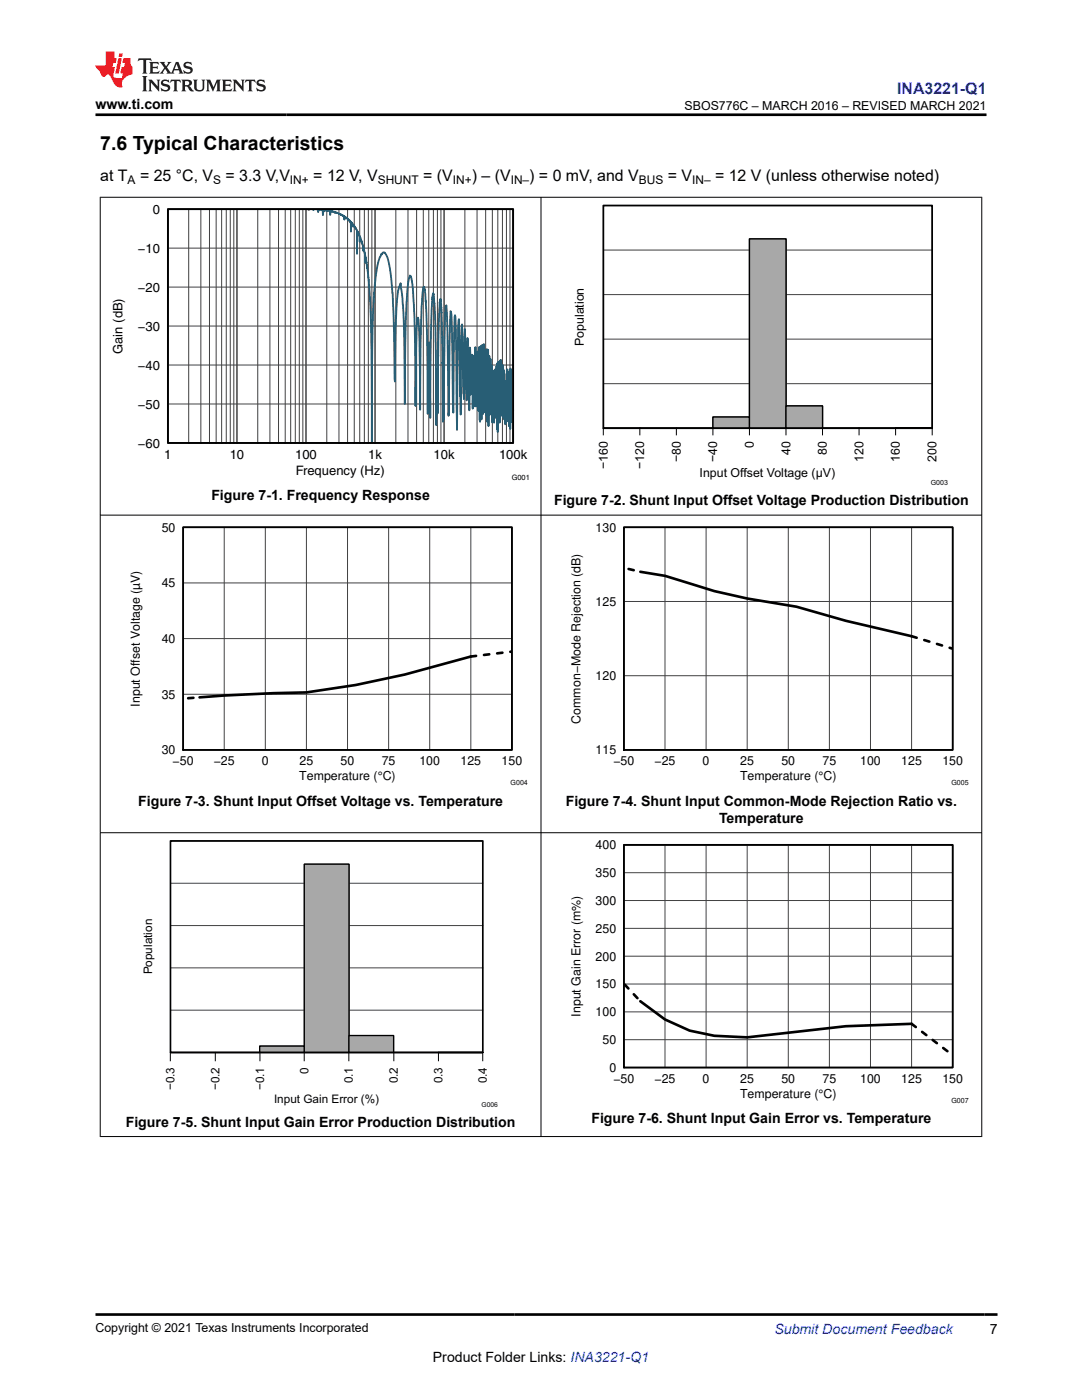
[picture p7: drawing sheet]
<svg xmlns="http://www.w3.org/2000/svg" width="216mm" height="279mm" viewBox="0 0 216 279" stroke-linecap="round" stroke-linejoin="round" font-family="sans-serif">
<path d="M33.5 41.7h68.9v46.7h-68.9z" fill="none" stroke="#000" stroke-width=".28"/>
<g fill="none" stroke="#414141" stroke-width=".2">
<path d="M33.5 41.7h68.9v46.7h-68.9zM33.5 57.3h68.9M33.5 49.5h68.9M37.7 41.7v46.7M40.1 41.7v46.7M41.8 41.7v46.7M43.1 41.7v46.7M44.2 41.7v46.7M45.1 41.7v46.7M45.9 41.7v46.7M46.7 41.7v46.7M47.3 41.7v46.7"/>
<path d="M51.4 41.7v46.7M53.9 41.7v46.7M55.6 41.7v46.7M56.9 41.7v46.7M58 41.7v46.7M58.9 41.7v46.7M59.7 41.7v46.7M60.4 41.7v46.7M61.1 41.7v46.7M65.2 41.7v46.7M67.6 41.7v46.7M69.4 41.7v46.7"/>
<path d="M70.7 41.7v46.7M71.8 41.7v46.7M72.7 41.7v46.7M73.5 41.7v46.7M74.2 41.7v46.7M74.8 41.7v46.7M79 41.7v46.7M81.4 41.7v46.7M83.1 41.7v46.7M84.5 41.7v46.7M85.6 41.7v46.7M86.5 41.7v46.7"/>
<path d="M87.3 41.7v46.7M88 41.7v46.7M88.6 41.7v46.7M92.8 41.7v46.7M95.2 41.7v46.7M96.9 41.7v46.7M98.2 41.7v46.7M99.3 41.7v46.7M100.3 41.7v46.7M101.1 41.7v46.7M101.8 41.7v46.7M33.5 72.8h68.9"/>
<path d="M33.5 65.1h68.9M33.5 80.6h68.9"/>
</g>
<path d="M61.1 41.7h.1M61.4 41.7h.1M61.5 41.7l.1 .2 .2-.2M62.4 41.7l.1 .2 .2-.2M63 41.7l.4 .1 .1 .5 .1-.5h.8v1.1l.1-.9 .1 .2v-.3l.2 .2 .1-.2h.3l.1 .2v-.1l.1 .1 .2-.1 .2 .1 .1 .8 .1-.8 .1 .1 .1-.1 .5 .2 .1 .2v-.2l.5 .2 .3 .3 .1-.2 .3 .3 .1-.1 .1 .2 .5 .1v.7l.1-.6 .6 .6v-.1l.1 .3v-.2l.2 .1 .1 .3v-.1l.2 .2v1.9l.1-1.8 .4 .4v.5v-.4l.7 1.1v4.7l.1-4.6 .5 1v1.2v-1.1l.4 1.4v-.2l.3 .8v.9v-.8l.1 .8v-.3l.3 1.2v1.4v-1.1l.6 3.5 .4 6.3 .3 11v16.3" fill="none" stroke="#285b75" stroke-width=".37"/>
<path d="M102.4 81.8v1.8l-.1-8v8.4l-.1-8.4v8.6l-.2-10.3-.1 10.3v-10.7l-.1 12.1-.1-11.7v10.8l-.1-10.3v.5v10.1l-.1-10.8-.1 9.8v-9.1l-.1 7.8-.1-9-.1 9.2v-8.4v9.7l-.1-6.8v3.3l-.1-3.4v4.1v-4.6l-.1 7.9v-7.6v3.9l-.1-4.9-.1 7.6v-9.7l-.1 9.1-.1-9.5v9.7v-.3l-.1 .1v-10.3l-.1 10.2-.1-10.2-.1 9.7-.1-10.7v10.7l-.1-10.6-.1 12.4-.1-11.8v-.1l-.1 8.6-.1-8.8-.1 14v-13.8l-.1 13.2-.1-12.5-.1 10.3-.2-9.7v9.6l-.2-8.4v9.4l-.1-8.3-.1 6.5-.1-8.6v.2v10.2l-.2-11.4-.2 7.8v-9.1l-.1 11.1v-4.6l-.1 3.5-.1-10.6-.1 14-.1-15.2-.2 14.4-.1-14.5-.1 13.2-.1-12.7-.1-.4-.1 12.4-.2-13.5-.1 13.9-.2-13.8-.1 14.9-.2-14.7v.3l-.1 14.9-.2-14.9-.1 12.7-.2-11.9-.2 10.9-.1-6v6.1l-.1-11.8-.2 9.4-.1-6v8.4l-.1-10-.1 .2-.1 10.3-.1-10.8-.1 6.8v1.1l-.1-6.2-.1 6.2-.1-9.3-.2 12.5v-7.7l-.1-1.2-.1 4.7-.1-10.2-.2 12.4v-5.9l-.2 3.6-.1-11.9-.2 14-.1-1.2-.3-13.8-.3 18-.3-19-.2 5.5-.2 16.6-.2-20.2-.2-2.7a251.6 251.6 0 0 0-.3 19.5l-.3-16.5-.1-3.1-.2-.7-.4 20.9a395.2 395.2 0 0 0-.4-22.1l-.3 1.4-.1 3.6-.1 16.7v-.6l-.1 1.7-.1-4.8v5.3l-.1-16.9-.4-7.6-.2 2-.2 6.3-.2 14.5-.1-8.8-.1 11.2-.2-20.4-.4-5.9-.2 1.1-.3 5.5-.2 18.2-.1-12.9-.1-2.2-.2 4v10.3l-.3-18.9-.2-5.1-.3-1.4-.1 .3-.2 .9-.3 5.1-.2 18.3-.1-13.7-.3-4.7-.1 .5-.1-.2-.1 3.1-.2 14.2-.1-13.7-.2-6.8a20.3 20.3 0 0 0-.6-5.3l-.1-.1v.1l-.1-.2-.2 .5a51.7 51.7 0 0 0-.6 9.2l-.2 15.9-.2-17-.3-3.9-.4-3.2v.7l-.1 .1v-.3l-.4 1-.3 3.5-.3 14.6-.3-12.8-.2-4.8a23 23 0 0 0-1.2-7.5 .54 .54 0 0 0-.7-.6l-.6 .8-.5 1.9-.7 6.4-.3 9.2-.1 19.7" fill="none" stroke="#285e75" stroke-width=".37"/>
<path d="M33.5 41.7h68.9v46.7h-68.9z" fill="none" stroke="#000" stroke-width=".37"/>
<path d="M120.4 85.5h21.9" fill="none" stroke="#a8a8a8" stroke-width=".2"/>
<path d="M120.4 85.5h7.3zM127.7 85.5h7.3zM135 85.5h7.3z" fill="none" stroke="#000" stroke-width=".26"/>
<path d="M142.3 83.2h7.2v2.3h-7.2z" fill="#a8a8a8"/>
<path d="M142.3 83.2h7.2v2.3h-7.2z" fill="none" stroke="#000" stroke-width=".26"/>
<path d="M149.5 47.7h7.3v37.8h-7.3z" fill="#a8a8a8"/>
<path d="M149.5 47.7h7.3v37.8h-7.3z" fill="none" stroke="#000" stroke-width=".26"/>
<path d="M156.8 81h7.3v4.5h-7.3z" fill="#a8a8a8"/>
<path d="M120.4 85.5h7.3zM127.7 85.5h7.3zM135 85.5h7.3zM156.8 81h7.3v4.5h-7.3zM164.1 85.5h7.3zM171.4 85.5h7.3zM178.7 85.5h7.3" fill="none" stroke="#000" stroke-width=".26"/>
<path d="M120.4 85.5h21.9M164.1 85.5h14.6" fill="none" stroke="#a8a8a8" stroke-width=".2"/>
<path d="M120.4 58.8h65.6M120.4 49.9h65.6M120.4 41h65.6M120.4 76.6h65.6M120.4 67.7h65.6M120.4 85.5h65.6" fill="none" stroke="#414141" stroke-width=".2"/>
<path d="M142.3 83.2h7.2v2.3h-7.2z" fill="#a8a8a8"/>
<path d="M142.3 83.2h7.2v2.3h-7.2z" fill="none" stroke="#000" stroke-width=".26"/>
<path d="M149.5 47.7h7.3v37.8h-7.3z" fill="#a8a8a8"/>
<path d="M149.5 47.7h7.3v37.8h-7.3z" fill="none" stroke="#000" stroke-width=".26"/>
<path d="M156.8 81h7.3v4.5h-7.3z" fill="#a8a8a8"/>
<path d="M156.8 81h7.3v4.5h-7.3zM164.1 85.5h7.3zM171.4 85.5h7.3zM178.7 85.5h7.3M36.5 105.2h65.6v44.5h-65.6zM124.5 105.2h65.6v44.5h-65.6z" fill="none" stroke="#000" stroke-width=".26"/>
<path d="M164.1 85.5h14.6M34 210h17.8" fill="none" stroke="#a8a8a8" stroke-width=".2"/>
<path d="M120.4 41h65.6v44.5h-65.6zM36.5 105.2h65.6v44.5h-65.6zM124.5 105.2h65.6v44.5h-65.6z" fill="none" stroke="#000" stroke-width=".35"/>
<path d="M120.4 85.5v1.4M127.7 85.5v1.4M135 85.5v1.4M142.3 85.5v1.4M149.5 85.5v1.4M156.8 85.5v1.4M164.1 85.5v1.4M171.4 85.5v1.4M178.7 85.5v1.4M186 85.5v1.4" fill="none" stroke="#000" stroke-width=".2"/>
<g fill="none" stroke="#414141" stroke-width=".2">
<path d="M36.5 105.2h65.6v44.5h-65.6zM36.5 116.3h65.6M44.7 105.2v44.5M52.9 105.2v44.5M61.1 105.2v44.5M69.3 105.2v44.5M77.5 105.2v44.5M85.7 105.2v44.5M93.9 105.2v44.5M124.5 105.2h65.6v44.5h-65.6zM132.7 105.2v44.5M140.9 105.2v44.5"/>
<path d="M149.1 105.2v44.5M157.3 105.2v44.5M165.5 105.2v44.5M173.7 105.2v44.5M181.9 105.2v44.5M36.5 138.6h65.6M36.5 127.4h65.6M124.5 134.9h65.6M124.5 120h65.6"/>
</g>
<path d="M127.8 114.1l4.9 .8 9.8 3.1 6.6 1.4 9.8 1.7 9.9 2.8 13.1 3.1M93.9 131l-13.1 3.6-9.8 2.1-9.9 1.5a376 376 0 0 0-21.3 1" fill="none" stroke="#000" stroke-width=".53"/>
<path d="M124.4 113.3l3.4 .8M36.5 139.4l3.3-.2M93.9 131l8.2-1M181.9 127l8.2 2.5" fill="none" stroke="#000" stroke-width=".53" stroke-dasharray="1.1 1.6"/>
<path d="M34 210h8.9zM42.9 210h8.9z" fill="none" stroke="#000" stroke-width=".25"/>
<path d="M51.8 208.8h8.9v1.2h-8.9z" fill="#a8a8a8"/>
<path d="M51.8 208.8h8.9v1.2h-8.9z" fill="none" stroke="#000" stroke-width=".25"/>
<path d="M60.7 172.5h8.9v37.5h-8.9z" fill="#a8a8a8"/>
<path d="M60.7 172.5h8.9v37.5h-8.9z" fill="none" stroke="#000" stroke-width=".25"/>
<path d="M69.6 206.7h8.9v3.3h-8.9z" fill="#a8a8a8"/>
<path d="M34 210h8.9zM42.9 210h8.9zM69.6 206.7h8.9v3.3h-8.9zM78.5 210h8.9zM87.4 210h8.9" fill="none" stroke="#000" stroke-width=".25"/>
<path d="M34 210h17.8M78.5 210h8.9" fill="none" stroke="#a8a8a8" stroke-width=".2"/>
<path d="M34 176.3h62.3M34 167.8h62.3M34 193.2h62.3M34 184.7h62.3M34 210h62.3M34 201.6h62.3" fill="none" stroke="#414141" stroke-width=".2"/>
<path d="M51.8 208.8h8.9v1.2h-8.9z" fill="#a8a8a8"/>
<path d="M51.8 208.8h8.9v1.2h-8.9z" fill="none" stroke="#000" stroke-width=".25"/>
<path d="M60.7 172.5h8.9v37.5h-8.9z" fill="#a8a8a8"/>
<path d="M60.7 172.5h8.9v37.5h-8.9z" fill="none" stroke="#000" stroke-width=".25"/>
<path d="M69.6 206.7h8.9v3.3h-8.9z" fill="#a8a8a8"/>
<path d="M69.6 206.7h8.9v3.3h-8.9zM78.5 210h8.9zM87.4 210h8.9" fill="none" stroke="#000" stroke-width=".25"/>
<path d="M78.5 210h8.9" fill="none" stroke="#a8a8a8" stroke-width=".2"/>
<path d="M34 167.8h62.3v42.2h-62.3z" fill="none" stroke="#000" stroke-width=".34"/>
<g fill="none" stroke="#000" stroke-width=".2">
<path d="M19.9 39.4h176.1M20 39.3v187.6M107.9 39.3v187.6M195.9 39.3v187.6M19.9 102.8h176.1M19.9 166.2h176.1M34 210v1.8M43 210v1.8M51.9 210v1.8M60.7 210v1.8M69.6 210v1.8M78.6 210v1.8"/>
<path d="M87.5 210v1.8M96.3 210v1.8M19.9 226.8h176.1"/>
</g>
<path d="M124.5 168.6h65.6v44.4h-65.6z" fill="none" stroke="#000" stroke-width=".26"/>
<g fill="none" stroke="#414141" stroke-width=".2">
<path d="M124.5 168.6h65.6v44.4h-65.6zM124.5 179.7h65.6M124.5 174.2h65.6M132.7 168.6v44.4M140.9 168.6v44.4M149.1 168.6v44.4M157.3 168.6v44.4M165.5 168.6v44.4M173.7 168.6v44.4M181.9 168.6v44.4M124.5 196.4h65.6M124.5 190.8h65.6"/>
<path d="M124.5 185.3h65.6M124.5 207.5h65.6M124.5 201.9h65.6"/>
</g>
<path d="M127.8 199.8l4.9 3.7 4.9 2.2 4.9 1 6.6 .3 19.7-2.2 13.1-.5" fill="none" stroke="#000" stroke-width=".53"/>
<path d="M124.4 196.3l3.4 3.5M181.9 204.3l8.2 6.3" fill="none" stroke="#000" stroke-width=".53" stroke-dasharray="1.1 1.6"/>
<path d="M124.5 168.6h65.6v44.4h-65.6z" fill="none" stroke="#000" stroke-width=".35"/>
<path d="M27.7 11.6l-.2 .6 .5-.2h.6v.1v2.2l-.2 .4h1l-.2-.4v-2.2v-.1h.5l.5 .2-.1-.6zM29.8 12.4l.2 .3v1.6l-.2 .4h1.9l.1-.6a1.08 1.08 0 0 1-1.3 .2v-.7h.6l.4 .2v-.7l-.4 .2h-.6v-.5l.2-.2a1 1 0 0 1 1 .3l-.1-.5zM31.8 12.4l1 1.1-1 1.2h.9l-.2-.2 .4-.8 .5 .8-.2 .2h1.6l-.2-.2 .1-.5h1l.1 .5-.1 .2h.9l-.2-.4-.8-1.9h-.5l-1 2.1-.8-1.1 .9-1h-.8l.2 .2-.5 .6-.3-.6 .1-.2zM35.2 12.8l.4 1h-.8zM36.8 12.5a.65 .65 0 0 0-.2 .7 .65 .65 0 0 0 .6 .5l.7 .1 .1 .3a.79 .79 0 0 1-.7 .4 .79 .79 0 0 1-.7-.5l.1 .7 .2-.1a.93 .93 0 0 0 1.1 0 .93 .93 0 0 0 .4-.9 1.46 1.46 0 0 0-1.2-.6l-.1-.3a1.09 1.09 0 0 1 1.2 .2l-.2-.6-.1 .1-.6-.2zM28.4 15.2l.2 .4v2.2l-.2 .4h1l-.2-.4v-2.2l.2-.4zM29.6 15.9l.2 .4v1.5l-.2 .4h.8l-.3-.4v-1.3l1.7 1.8v-2l.2-.4h-.8l.2 .2 .1 1.1-1.2-1.3zM32.3 16a.65 .65 0 0 0-.2 .8 .65 .65 0 0 0 .7 .4l.6 .2 .1 .2a.79 .79 0 0 1-.7 .4 .79 .79 0 0 1-.7-.5l.1 .7 .2-.1a.93 .93 0 0 0 1.1 .1 .93 .93 0 0 0 .4-1 1.46 1.46 0 0 0-1.2-.5l-.1-.4a1.09 1.09 0 0 1 1.2 .2l-.2-.6-.1 .1-.6-.1zM34.1 15.9l-.1 .6a.63 .63 0 0 1 .7-.3l.1 1.6-.3 .4h1l-.2-.4v-1.6a.66 .66 0 0 1 .8 .3l-.1-.6zM36.2 15.9l.2 .4v1.5l-.2 .4h.9l-.2-.2v-.7h.5l.1 .2a.79 .79 0 0 0 1.2 .6l-1-.9a.61 .61 0 0 0 .6-.6 .61 .61 0 0 0-.5-.7zM36.9 16.2h.2a.47 .47 0 0 1 .5 .1 .47 .47 0 0 1 .1 .5l-.2 .1-.6 .1zM38.5 15.9l.2 .2a2.27 2.27 0 0 0 .4 2 1.04 1.04 0 0 0 1.7-.7v-1.3l.2-.2h-.8l.2 .4v1.1a.6 .6 0 0 1-.6 .6 .6 .6 0 0 1-.6-.6v-1.1l.3-.4zM41.1 15.9l.2 .4v1.5l-.2 .4h.7l-.2-.4v-1.4l.9 1.9 .8-1.9v1.4l-.2 .4h1l-.3-.4v-1.5l.3-.4h-.8l-.7 1.5-.7-1.5zM44.3 15.9l.2 .4v1.5l-.2 .4h1.9l.1-.6a1.09 1.09 0 0 1-1.3 .2v-.7h.6l.4 .2v-.6l-.4 .2h-.6v-.6l.2-.1a1.01 1.01 0 0 1 1 .3l-.1-.6zM46.4 15.9l.3 .4v1.5l-.3 .4h.8l-.2-.4v-1.3l1.6 1.8v-2l.2-.4h-.7l.2 .2v1.1l-1.2-1.3zM49 15.9l-.1 .6a.63 .63 0 0 1 .8-.3v1.6l-.3 .4h1l-.2-.4v-1.6a.66 .66 0 0 1 .8 .3l-.1-.6zM51.4 16a.65 .65 0 0 0-.2 .8 .65 .65 0 0 0 .6 .4l.6 .2 .2 .2a.79 .79 0 0 1-.8 .4 .79 .79 0 0 1-.6-.5l.1 .7 .2-.1a.93 .93 0 0 0 1 .1 .93 .93 0 0 0 .5-1 1.46 1.46 0 0 0-1.3-.5l-.1-.4a1.09 1.09 0 0 1 1.3 .2l-.2-.6-.2 .1-.5-.1z" fill="#231f20"/>
<path d="M21.1 10.3v2.7h-2v.4l.9 1a.95 .95 0 0 0 .9 .9 .59 .59 0 0 1 .6-.4 .59 .59 0 0 1 .5 .3l.4 .8a1.59 1.59 0 0 0 2.1 1.4 1.61 1.61 0 0 1 1-2.3l1-.3-.1-1.5a1.59 1.59 0 0 1-.4-1.7h-1.4l-.2 .9h.5l-.1 .9h-.5l-.2 .9v.3l.4 .1-.2 .9h-.6a.73 .73 0 0 1-1.1-.7l.3-1.5h-.5l.2-.9h.5l.2-.9h-.5v-1.3zM23.6 11.6l-.6 3.1h.7l.6-3.1zM23.8 10.7l-.1 .6h.7l.1-.6z" fill="#ed1c24"/>
<path d="M19 22.9h177.8M19 262.3h180" fill="none" stroke="#000" stroke-width=".53"/>
<text font-size="3.9" x="20" y="29.9">7.6 Typical Characteristics</text>
<text font-size="3.2" fill="#00f" x="179" y="18.7">INA3221-Q1</text>
<g font-size="3.2">
<text x="20" y="36.1">at T</text>
<text x="27.9" y="36.1">= 25 °C, V</text>
<text x="45" y="36.1">= 3.3 V,V</text>
<text x="62.5" y="36.1">= 12 V, V</text>
<text x="84.5" y="36.1">= (V</text>
<text x="94.1" y="36.1">) – (V</text>
<text x="105.6" y="36.1">) = 0 mV, and V</text>
<text x="133.2" y="36.1">= V</text>
<text x="142.7" y="36.1">= 12 V (unless otherwise noted)</text>
</g>
<g font-size="2.8">
<text x="19" y="21.8">www.ti.com</text>
<text x="42.2" y="99.8">Figure 7-1. Frequency Response</text>
<text x="110.6" y="100.8">Figure 7-2. Shunt Input Offset Voltage Production Distribution</text>
<text x="27.6" y="160.8">Figure 7-3. Shunt Input Offset Voltage vs. Temperature</text>
<text x="112.9" y="160.8">Figure 7-4. Shunt Input Common-Mode Rejection Ratio vs.</text>
<text x="143.5" y="164.2">Temperature</text>
<text x="25.1" y="224.8">Figure 7-5. Shunt Input Gain Error Production Distribution</text>
<text x="118" y="224.2">Figure 7-6. Shunt Input Gain Error vs. Temperature</text>
<text x="197.5" y="266.1">7</text>
<text x="86.4" y="271.7">Product Folder Links: INA3221-Q1</text>
</g>
<text font-size="2.8" fill="#00f" x="154.5" y="266.2">Submit Document Feedback</text>
<g font-size="2.6">
<text x="30.5" y="42.7">0</text>
<text x="27.5" y="50.5">−10</text>
<text x="27.5" y="58.2">−20</text>
<text x="24.4" y="70.6" transform="rotate(-90 24.4 70.6)">Gain (dB)</text>
<text x="27.5" y="66">−30</text>
<text x="27.5" y="73.8">−40</text>
<text x="27.5" y="81.6">−50</text>
<text x="27.5" y="89.3">−60</text>
<text x="32.8" y="91.6">1</text>
<text x="45.8" y="91.6">10</text>
<text x="58.9" y="91.6">100</text>
<text x="59" y="94.8">Frequency (Hz)</text>
<text x="73.5" y="91.6">1k</text>
<text x="86.5" y="91.6">10k</text>
<text x="99.6" y="91.6">100k</text>
</g>
<g font-size="2.5">
<text x="136.6" y="21.9">SBOS776C – MARCH 2016 – REVISED MARCH 2021</text>
<text x="116.5" y="69.1" transform="rotate(-90 116.5 69.1)">Population</text>
<text x="150.4" y="89.4" transform="rotate(-90 150.4 89.4)">0</text>
<text x="121.3" y="93.6" transform="rotate(-90 121.3 93.6)">−160</text>
<text x="128.5" y="93.6" transform="rotate(-90 128.5 93.6)">−120</text>
<text x="135.8" y="92.2" transform="rotate(-90 135.8 92.2)">−80</text>
<text x="139.6" y="95.1">Input Offset Voltage (µV)</text>
<text x="143.1" y="92.2" transform="rotate(-90 143.1 92.2)">−40</text>
<text x="157.7" y="90.7" transform="rotate(-90 157.7 90.7)">40</text>
<text x="165" y="90.7" transform="rotate(-90 165 90.7)">80</text>
<text x="172.3" y="92.1" transform="rotate(-90 172.3 92.1)">120</text>
<text x="179.6" y="92.1" transform="rotate(-90 179.6 92.1)">160</text>
<text x="186.9" y="92.1" transform="rotate(-90 186.9 92.1)">200</text>
<text x="32.3" y="106.1">50</text>
<text x="118.9" y="106.1">130</text>
<text x="32.3" y="117.2">45</text>
<text x="118.9" y="120.9">125</text>
<text x="32.3" y="128.3">40</text>
<text x="118.9" y="135.7">120</text>
<text x="27.9" y="141" transform="rotate(-90 27.9 141)">Input Offset Voltage (µV)</text>
<text x="32.3" y="139.4">35</text>
<text x="115.9" y="144.4" transform="rotate(-90 115.9 144.4)">Common−Mode Rejection (dB)</text>
<text x="32.3" y="150.6">30</text>
<text x="34.4" y="152.7">−50</text>
<text x="42.6" y="152.7">−25</text>
<text x="52.3" y="152.7">0</text>
<text x="59.7" y="155.8">Temperature (°C)</text>
<text x="59.8" y="152.7">25</text>
<text x="68" y="152.7">50</text>
<text x="76.2" y="152.7">75</text>
<text x="83.7" y="152.7">100</text>
<text x="91.9" y="152.7">125</text>
<text x="100.1" y="152.7">150</text>
<text x="118.9" y="150.6">115</text>
<text x="122.4" y="152.7">−50</text>
<text x="130.6" y="152.7">−25</text>
<text x="140.2" y="152.7">0</text>
<text x="147.7" y="155.8">Temperature (°C)</text>
<text x="147.7" y="152.7">25</text>
<text x="155.9" y="152.7">50</text>
<text x="164.1" y="152.7">75</text>
<text x="171.6" y="152.7">100</text>
<text x="179.8" y="152.7">125</text>
<text x="188" y="152.7">150</text>
<text x="118.9" y="169.5">400</text>
<text x="118.9" y="175.1">350</text>
<text x="118.9" y="180.6">300</text>
<text x="118.9" y="191.7">200</text>
<text x="118.9" y="186.2">250</text>
<text x="118.9" y="197.3">150</text>
<text x="115.9" y="202.9" transform="rotate(-90 115.9 202.9)">Input Gain Error (m%)</text>
<text x="118.9" y="202.8">100</text>
<text x="120.2" y="208.4">50</text>
<text x="121.6" y="213.9">0</text>
<text x="122.4" y="216.1">−50</text>
<text x="130.6" y="216.1">−25</text>
<text x="140.2" y="216.1">0</text>
<text x="147.7" y="219.1">Temperature (°C)</text>
<text x="147.7" y="216.1">25</text>
<text x="155.9" y="216.1">50</text>
<text x="164.1" y="216.1">75</text>
<text x="171.6" y="216.1">100</text>
<text x="179.8" y="216.1">125</text>
<text x="188" y="216.1">150</text>
<text x="19" y="265.9">Copyright © 2021 Texas Instruments Incorporated</text>
</g>
<g font-size="2.4">
<text x="25.5" y="36.7">A</text>
<text x="42.5" y="36.7">S</text>
<text x="57.9" y="36.7">IN+</text>
<text x="75.4" y="36.7">SHUNT</text>
<text x="90.4" y="36.7">IN+</text>
<text x="101.9" y="36.7">IN–</text>
<text x="127.5" y="36.7">BUS</text>
<text x="138.1" y="36.7">IN–</text>
</g>
<g font-size="2.3">
<text x="30.3" y="194.5" transform="rotate(-90 30.3 194.5)">Population</text>
<text x="61.5" y="214.2" transform="rotate(-90 61.5 214.2)">0</text>
<text x="34.8" y="217.6" transform="rotate(-90 34.8 217.6)">−0.3</text>
<text x="43.8" y="217.6" transform="rotate(-90 43.8 217.6)">−0.2</text>
<text x="52.7" y="217.6" transform="rotate(-90 52.7 217.6)">−0.1</text>
<text x="54.7" y="220.2">Input Gain Error (%)</text>
<text x="70.4" y="216.2" transform="rotate(-90 70.4 216.2)">0.1</text>
<text x="79.4" y="216.2" transform="rotate(-90 79.4 216.2)">0.2</text>
<text x="88.3" y="216.2" transform="rotate(-90 88.3 216.2)">0.3</text>
<text x="97.2" y="216.2" transform="rotate(-90 97.2 216.2)">0.4</text>
</g>
<text font-size="1.5" x="102.1" y="95.8">G001</text>
<g font-size="1.4">
<text x="185.7" y="96.8">G003</text>
<text x="101.9" y="156.7">G004</text>
<text x="189.8" y="156.7">G005</text>
<text x="189.8" y="220.1">G007</text>
</g>
<text font-size="1.3" x="96.1" y="220.8">G006</text>
</svg>
